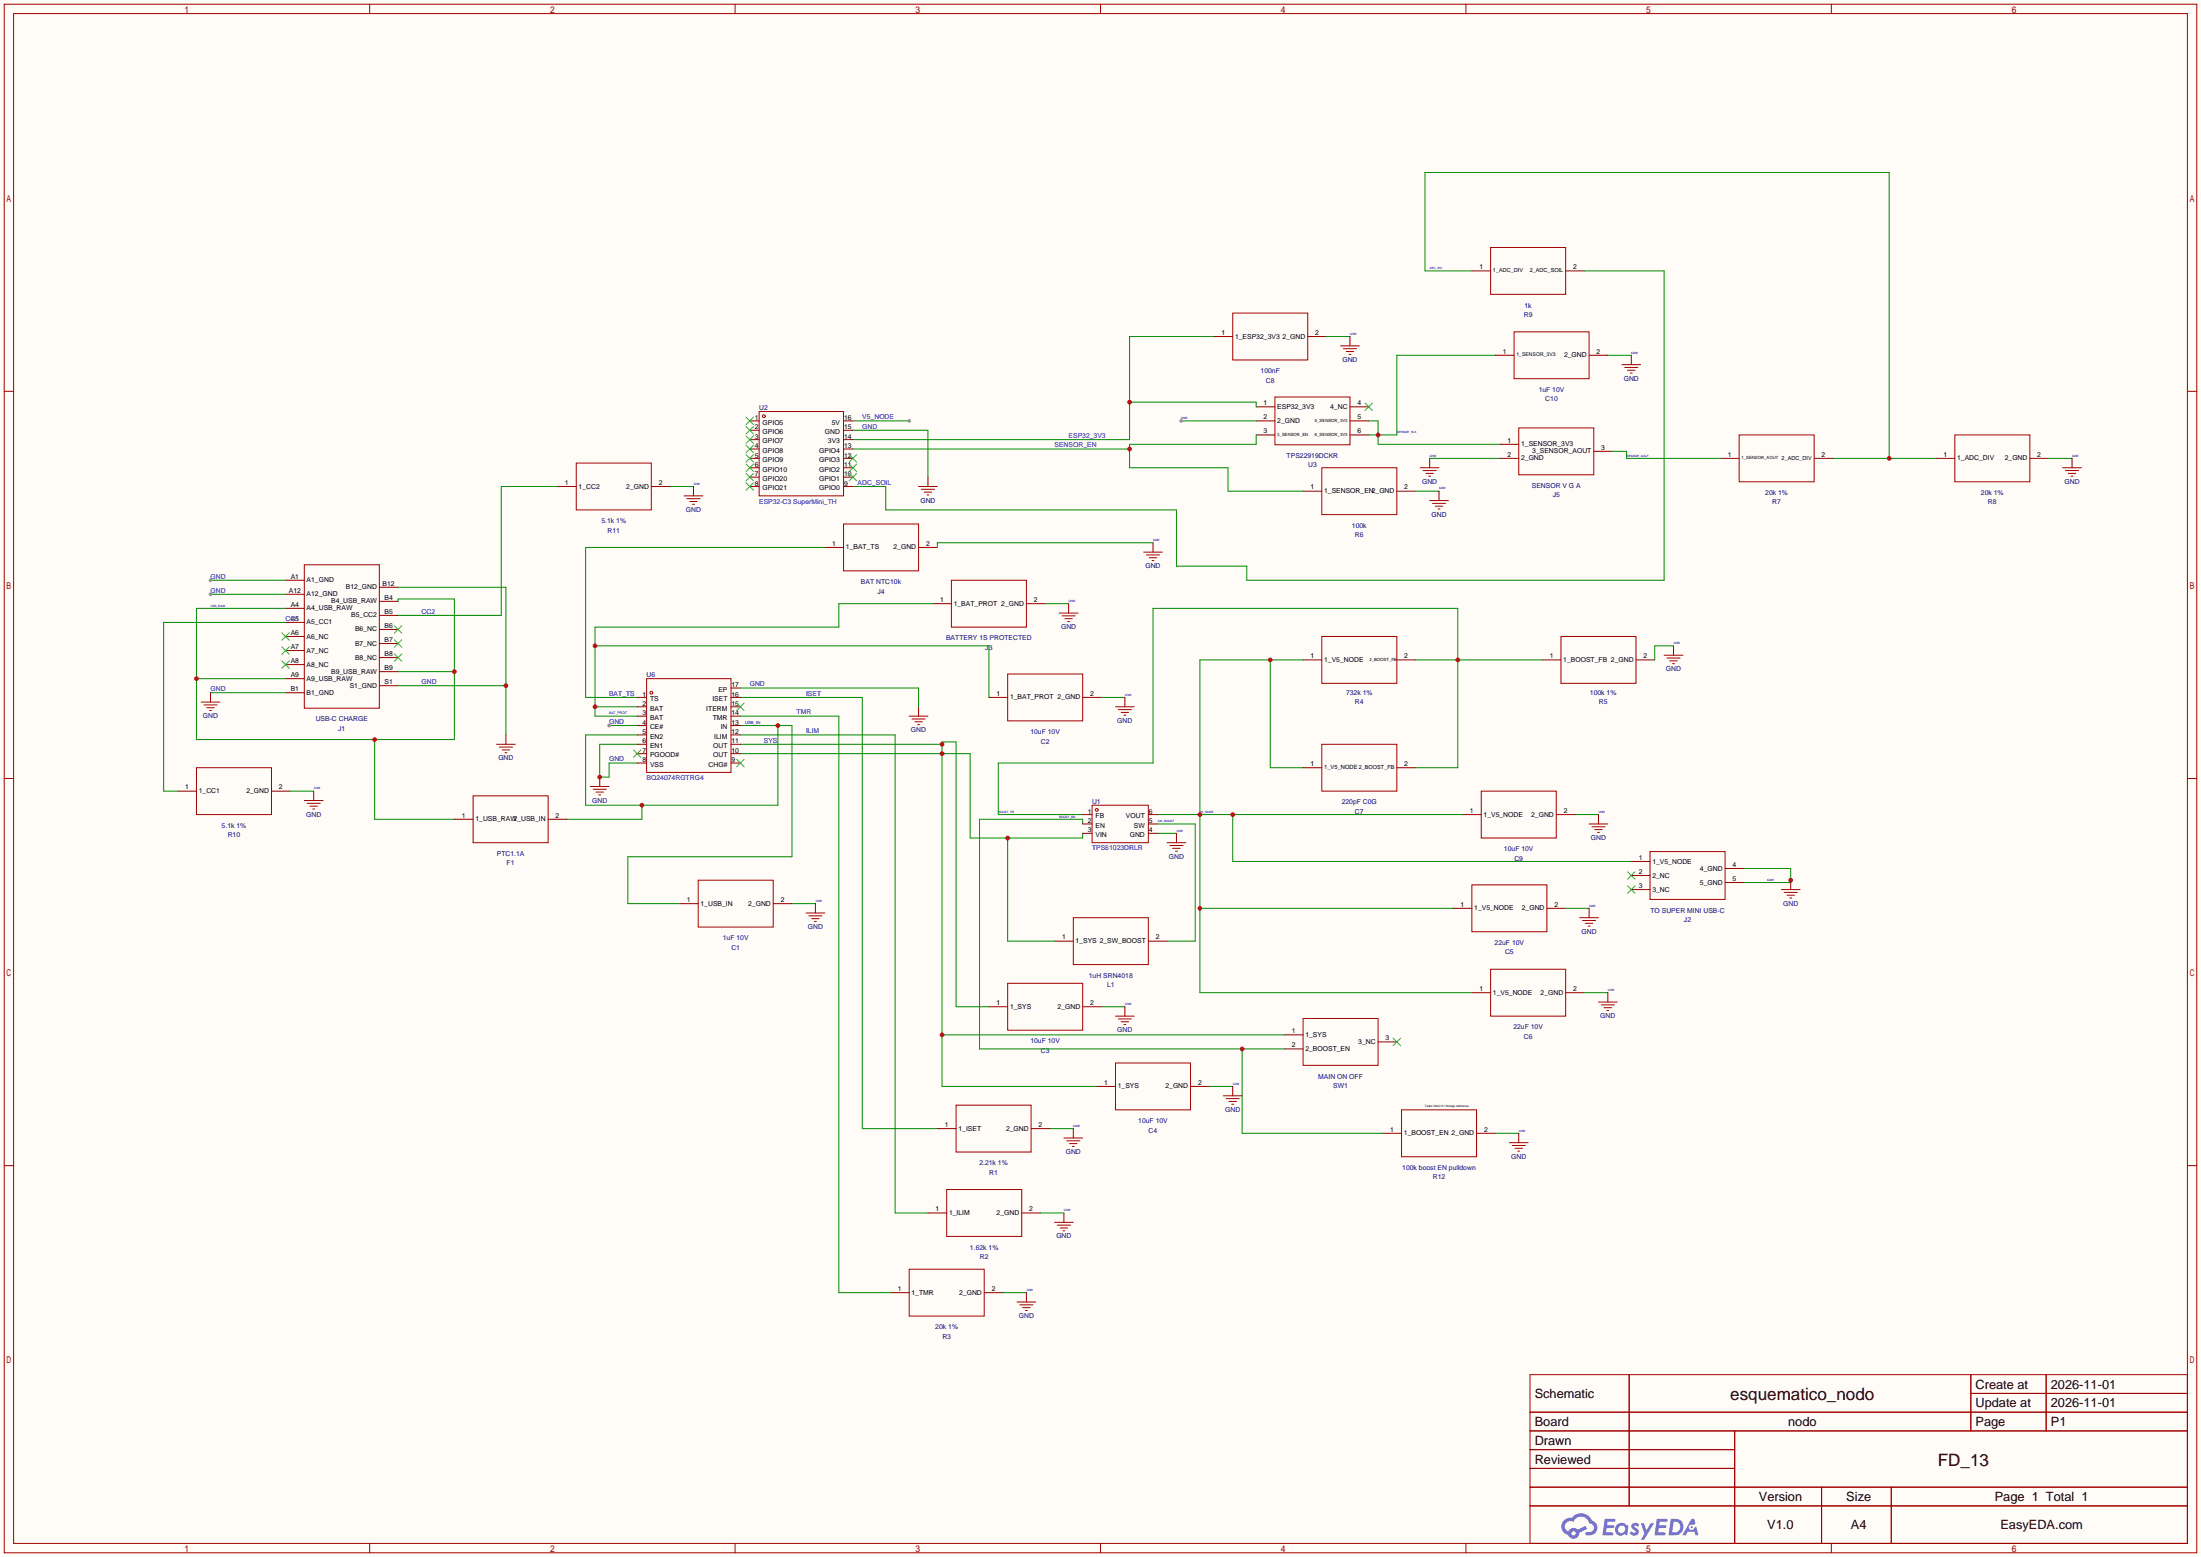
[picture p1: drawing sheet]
<svg xmlns="http://www.w3.org/2000/svg" width="596mm" height="422mm" viewBox="0 0 596 422" stroke-linecap="round" stroke-linejoin="round" font-family="sans-serif">
<path d="M0 0h596.1v421.9h-596.1z" fill="#fffcf7"/>
<g fill="none" stroke="#a10000" stroke-width=".27">
<path d="M1.1 1.1h593.9v419.7h-593.9zM3.7 3.7h588.8v414.5h-588.8zM100.1 1.1v2.6M199.1 1.1v2.6M298.1 1.1v2.6M397 1.1v2.6M496 1.1v2.6M1.1 106h2.6M592.5 106h2.5M1.1 210.9h2.6M592.5 210.9h2.5M1.1 315.8h2.6"/>
<path d="M592.5 315.8h2.5M414.4 372.5h178.1v45.7h-178.1zM441.3 372.5v35.6M533.8 372.5v15.2M533.8 377.6h58.7M554.2 372.5v15.2M414.4 382.7h178.1M414.4 387.7h178.1M414.4 392.8h55.4M414.4 397.9h55.4M469.8 387.7v30.5M100.1 418.2v2.6"/>
<path d="M199.1 418.2v2.6M298.1 418.2v2.6M397 418.2v2.6M414.4 403h178.1M414.4 408.1h178.1M493.4 403v15.2M496 418.2v2.6M512.2 403v15.2"/>
</g>
<g fill="#5487ff">
<path d="M442.1 412.9a1.3 1.3 0 0 1 1.9 .3l-.4 .6a.47 .47 0 0 0-.4-.5 .47 .47 0 0 0-.5 .3l.1 .2a1.28 1.28 0 0 1 .8 2 1.53 1.53 0 0 1-2.2-.3l.5-.6 .8 .5a.31 .31 0 0 0 .4-.3 .31 .31 0 0 0-.3-.4 1.12 1.12 0 0 1-.7-1.8z"/>
<path d="M444.4 412.7h.9l.6 2 1.2-2h.9l-2.7 4.5h-.9l1-1.6z"/>
<path d="M434.6 411.5h2.6a.4 .4 0 0 1 .4 .4 .4 .4 0 0 1-.4 .4h-1.8l-.1 1h1.6l.4 .4-.5 .4h-1.6l-.2 1.1 1.8 .1 .2 .5-.4 .2h-2.6z"/>
<path d="M448.7 411.5h2.6a.4 .4 0 0 1 .4 .4 .4 .4 0 0 1-.4 .4h-1.8l-.1 1h1.6l.4 .4-.4 .4h-1.7l-.2 1.1 1.8 .1 .2 .5-.4 .2h-2.6z"/>
<path d="M458.1 411.6h.8l.3 1.3-.6 .3a.75 .75 0 0 0-1.1 .3 .75 .75 0 0 0 .5 1.1 .75 .75 0 0 0 .9-.7l.5-.3 .6 2.4h-.8l-.3-.9h-1.8l-.5 .9h-1z"/>
<path d="M452.5 411.5l-.6 4.5h1.5a2.27 2.27 0 0 0 2.6-2.3 2.27 2.27 0 0 0-2.7-2.2zM453.3 412.3a1.5 1.5 0 0 1 1.8 1.6 1.5 1.5 0 0 1-1.9 1.3h-.3z"/>
<path d="M438 413.2a1.6 1.6 0 0 0-.4 2.3 1.6 1.6 0 0 0 2.4 .2l.7 .3 .3-2.5-.1-.2-.5-.1a1.58 1.58 0 0 0-2.4 0zM438.6 413.7a.99 .99 0 0 1 1.6 .6 .99 .99 0 0 1-1.3 1.1 .98 .98 0 0 1-.3-1.7z"/>
<path d="M423.6 411.9a2.37 2.37 0 0 0 1.1 4.1 1.54 1.54 0 0 0 1.8 .9 1.54 1.54 0 0 0 1.2-1.5l2.2-1.1-.5-.8-2 1a1.57 1.57 0 0 0-2.7 .5 1.5 1.5 0 0 1-.7-2.1 1.5 1.5 0 0 1 2.2-.5 2.27 2.27 0 0 1 2.3-1.4 2.27 2.27 0 0 1 2 1.8 1.23 1.23 0 0 1 1.2 1.6 1.23 1.23 0 0 1-1.8 .7 .47 .47 0 0 0-.5 .4 .47 .47 0 0 0 .4 .5 2.14 2.14 0 0 0 2.7-1.3 2.14 2.14 0 0 0-1.3-2.7 3.2 3.2 0 0 0-5.5-.7l-1.1 .1zM425.6 415.5a.6 .6 0 0 1 1.2 0 .6 .6 0 0 1-1.2 0z"/>
<circle cx="458.2" cy="413.8" r=".28"/>
</g>
<g fill="none" stroke="#870000" stroke-width=".27">
<path d="M398.7 73.4h5M424.1 73.4h5M328.8 91.2h5.1M354.2 91.2h5.1M405 96.3h5.1M430.4 96.3h5.1M340.2 110.2h5.1M340.2 114h5.1M340.2 117.9h5.1M365.6 110.2h5.1M365.6 114h5.1M365.6 117.9h5.1"/>
<path d="M151 131.8h5.1M176.4 131.8h5.1M352.9 133.1h5.1M378.3 133.1h5.1M406.3 120.4h5.1M406.3 124.2h5.1M431.7 122.3h5.1M466 124.2h5M491.4 124.2h5M524.4 124.2h5.1M549.8 124.2h5.1M77.3 157.2h5.1"/>
<path d="M102.7 159.1h5.1M223.4 148.3h5.1M248.8 148.3h5.1M77.3 161h5.1M77.3 164.8h5.1M77.3 168.7h5.1M77.3 172.5h5.1M77.3 176.3h5.1M102.7 162.9h5.1M102.7 166.8h5.1M102.7 170.6h5.1M102.7 174.4h5.1"/>
<path d="M102.7 178.2h5.1M252.6 163.6h5.1M278 163.6h5.1M352.9 178.8h5.1M378.3 178.8h5.1M417.7 178.8h5.1M443.1 178.8h5.1M77.3 180.1h5.1M77.3 183.9h5.1M77.3 187.7h5.1M102.7 182h5.1M102.7 185.8h5.1"/>
<path d="M267.8 189h5.1M293.2 189h5.1M48.1 214.4h5.1M73.5 214.4h5.1M352.9 208h5.1M378.3 208h5.1M123.1 222h5M148.5 222h5M396.1 220.7h5.1M421.5 220.7h5.1M441.8 233.4h5.1M441.8 237.2h5.1"/>
<path d="M467.2 235.3h5.1M467.2 239.1h5.1M184 244.9h5.1M209.4 244.9h5.1M285.6 255h5.1M311 255h5.1M393.6 246.1h5.1M419 246.1h5.1M441.8 241h5.1M267.8 272.8h5.1M293.2 272.8h5.1M398.7 269h5"/>
<path d="M424.1 269h5M297.1 294.4h5M322.5 294.4h5M347.9 280.4h5M347.9 284.2h5M373.3 282.3h5M253.9 305.8h5.1M279.3 305.8h5.1M374.5 307.1h5.1M399.9 307.1h5.1M251.3 328.7h5.1M276.7 328.7h5.1"/>
<path d="M241.2 350.3h5.1M266.6 350.3h5.1"/>
</g>
<g fill="none" stroke="#3c3" stroke-width=".27">
<path d="M369.7 109.2l2 2.1M371.7 109.2l-2 2.1M76.3 171.5l2.1 2M76.3 175.3l2.1 2M76.3 179.1l2.1 2M78.4 171.5l-2.1 2M78.4 175.3l-2.1 2M78.4 179.1l-2.1 2M106.8 169.5l2 2.1M106.8 173.4l2 2M106.8 177.2l2 2M108.8 169.5l-2 2.1"/>
<path d="M108.8 173.4l-2 2M108.8 177.2l-2 2M440.8 236.2l2 2.1M442.8 236.2l-2 2.1M440.8 240l2 2.1M442.8 240l-2 2.1M377.3 281.3l2 2M379.3 281.3l-2 2"/>
</g>
<g fill="none" stroke="#a10000" stroke-width=".27">
<path d="M403.7 67.1h20.4v12.7h-20.4zM333.9 84.8h20.3v12.7h-20.3zM410.1 89.9h20.3v12.7h-20.3zM345.3 107.6h20.3v12.9h-20.3zM411.4 116h20.3v12.7h-20.3zM471 117.9h20.4v12.7h-20.4zM529.5 117.9h20.3v12.7h-20.3zM156.1 125.5h20.3v12.7h-20.3zM358 126.7h20.3v12.7h-20.3zM82.4 153h20.3v38.9h-20.3zM228.5 142h20.3v12.7h-20.3zM257.7 157.2h20.3v12.7h-20.3z"/>
<path d="M358 172.5h20.3v12.7h-20.3zM422.8 172.5h20.3v12.7h-20.3zM272.9 182.6h20.3v12.7h-20.3zM53.2 208h20.3v12.7h-20.3zM128.1 215.6h20.4v12.7h-20.4zM358 201.7h20.3v12.7h-20.3zM401.2 214.4h20.3v12.7h-20.3zM189.1 238.5h20.3v12.7h-20.3zM398.7 239.8h20.3v12.7h-20.3zM446.9 230.8h20.3v12.9h-20.3zM290.7 248.7h20.3v12.7h-20.3zM272.9 266.4h20.3v12.7h-20.3z"/>
<path d="M352.9 276h20.4v12.7h-20.4zM403.7 262.6h20.4v12.7h-20.4zM259 299.5h20.3v12.7h-20.3zM302.1 288h20.4v12.7h-20.4zM379.6 300.7h20.3v12.7h-20.3zM256.4 322.3h20.3v12.7h-20.3zM246.3 343.9h20.3v12.7h-20.3z"/>
</g>
<path d="M57 157.2h20.3" fill="none" stroke="#008700" stroke-width=".27"/>
<circle cx="57" cy="157.2" r=".51" fill="#999"/>
<path d="M57 161h20.3" fill="none" stroke="#008700" stroke-width=".27"/>
<circle cx="57" cy="161" r=".51" fill="#999"/>
<path d="M107.8 159.1h29.2v40M77.3 168.7h-33v45.7h3.8M57 187.7h20.3M107.8 185.8h29.2" fill="none" stroke="#008700" stroke-width=".27"/>
<circle cx="137" cy="185.8" r=".63" fill="#c00"/>
<path d="M151 131.8h-15.2v35h-28M344 178.8v29.2h8.9M352.9 178.8h-27.9v90.2h73.7M313.6 220.7h82.5M333.9 220.7v12.7h107.9M325 246.1h68.6" fill="none" stroke="#008700" stroke-width=".27"/>
<g fill="#c00">
<circle cx="333.9" cy="220.7" r=".63"/>
<circle cx="325" cy="220.7" r=".63"/>
<circle cx="325" cy="246.1" r=".63"/>
<circle cx="344" cy="178.8" r=".63"/>
</g>
<path d="M387.2 124.2h19.1M223.4 148.3h-64.8v40.7h14M312.3 147.1h-58.4v1.2M283.1 163.6h6.3M200.5 201.7h54.6M200.5 204.2h62.3v22.9h30.4v-1.3M272.9 227.1v27.9h12.7M267.8 272.8h-8.8v-71.8h-3.9v93.4h42M255.1 280.4h92.8" fill="none" stroke="#008700" stroke-width=".27"/>
<g fill="#c00">
<circle cx="255.1" cy="280.4" r=".63"/>
<circle cx="255.1" cy="204.2" r=".63"/>
<circle cx="255.1" cy="201.7" r=".63"/>
<circle cx="272.9" cy="227.1" r=".63"/>
</g>
<path d="M231 114h15.3M313.6 225.8h5" fill="none" stroke="#008700" stroke-width=".27"/>
<circle cx="246.3" cy="114" r=".51" fill="#999"/>
<path d="M319.9 114h20.3" fill="none" stroke="#008700" stroke-width=".27"/>
<circle cx="319.9" cy="114" r=".51" fill="#999"/>
<path d="M340.2 117.9v2.5h-34.3v6.3h26.7v6.4h20.3M231 121.7h74.9M453.3 175h-5.1v3.8M200.5 189h33.1v116.8h20.3M200.5 199.1h41.9v129.6h8.9M284.4 305.8h6.3M281.8 328.7h6.4M271.7 350.3h6.3" fill="none" stroke="#008700" stroke-width=".27"/>
<circle cx="305.9" cy="121.7" r=".63" fill="#c00"/>
<path d="M398.7 73.4h-12.7v-26.7h125.7v77.5M383.4 133.1h6.4M496.4 124.2h28M554.9 124.2h6.3" fill="none" stroke="#008700" stroke-width=".27"/>
<circle cx="511.7" cy="124.2" r=".63" fill="#c00"/>
<path d="M429.1 73.4h21.6v83.8h-113v-3.8h-19.1v-15.2h-78.7v-6.4h-8.9M181.5 131.8h6.3M436.8 122.3h3.8v1.9h25.4M78.6 214.4h6.4M293.2 223.3v-1.3h-27.9v62.2h82.6M336.4 284.2v22.9h38.1" fill="none" stroke="#008700" stroke-width=".27"/>
<circle cx="336.4" cy="284.2" r=".63" fill="#c00"/>
<path d="M200.5 196.6h14v35.6h-44.4v12.7h13.9M210.7 196.6v21.6h-52.1v-19.1h14M173.9 218.2v3.8h-20.4M405 307.1h6.4" fill="none" stroke="#008700" stroke-width=".27"/>
<g fill="#c00">
<circle cx="210.7" cy="196.6" r=".63"/>
<circle cx="173.9" cy="218.2" r=".63"/>
</g>
<path d="M161.2 175h106.6v14M252.6 163.6h-25.4v6.3h-66v24.2h11.4M161.2 191.5h11.4M214.5 244.9h6.4" fill="none" stroke="#008700" stroke-width=".27"/>
<g fill="#c00">
<circle cx="161.2" cy="191.5" r=".63"/>
<circle cx="161.2" cy="175" r=".63"/>
</g>
<path d="M383.4 178.8h34.3M298.3 189h6.4M383.4 208h11.4v-43.2h-82.5v42h-41.9v13.9h22.8M424.1 246.1h6.3M298.3 272.8h6.4M429.1 269h6.4M327.5 294.4h6.4" fill="none" stroke="#008700" stroke-width=".27"/>
<circle cx="394.8" cy="178.8" r=".63" fill="#c00"/>
<path d="M359.3 91.2h6.3M405 96.3h-26.7v21.6h-7.6M370.7 114h2.6v6.4h33M426.6 220.7h6.3" fill="none" stroke="#008700" stroke-width=".27"/>
<circle cx="373.3" cy="117.9" r=".63" fill="#c00"/>
<path d="M435.5 96.3h6.3M107.8 162.9v-.6h15.3v38.1h-69.9v-35.6h24.1M53.2 183.9h24.1M107.8 182h15.3M101.5 200.4v21.6h21.6" fill="none" stroke="#008700" stroke-width=".27"/>
<g fill="#c00">
<circle cx="123.1" cy="182" r=".63"/>
<circle cx="101.5" cy="200.4" r=".63"/>
<circle cx="53.2" cy="183.9" r=".63"/>
</g>
<g fill="none" stroke="#a10000" stroke-width=".27">
<path d="M175.1 183.9h22.9v25.4h-22.9z"/>
<circle cx="176.4" cy="187.7" r=".38"/>
</g>
<g fill="none" stroke="#870000" stroke-width=".27">
<path d="M172.6 189h2.5M172.6 191.5h2.5M172.6 194.1h2.5M172.6 196.6h2.5M172.6 199.1h2.5M198 189h2.5M198 191.5h2.5M198 194.1h2.5M198 196.6h2.5M198 199.1h2.5M198 186.4h2.5M172.6 201.7h2.5"/>
<path d="M172.6 204.2h2.5M172.6 206.8h2.5M198 201.7h2.5M198 204.2h2.5M198 206.8h2.5"/>
</g>
<path d="M199.5 190.5l2 2M201.5 190.5l-2 2M171.6 203.2l2 2M173.6 203.2l-2 2M199.5 205.7l2 2.1M201.5 205.7l-2 2.1" fill="none" stroke="#3c3" stroke-width=".27"/>
<path d="M165 196.6h7.6" fill="none" stroke="#008700" stroke-width=".27"/>
<circle cx="165" cy="196.6" r=".51" fill="#999"/>
<path d="M328.8 91.2h-22.9v27.9h-74.9M231 116.6h20.3v12.7M305.9 109h34.3v1.2M200.5 194.1h26.7v156.2h14M172.6 201.7h-10.2v8.9h2.6v-3.8h7.6M313.6 223.3h10.1v31.7h-7.6" fill="none" stroke="#008700" stroke-width=".27"/>
<g fill="none" stroke="#a10000" stroke-width=".27">
<path d="M205.6 111.5h22.9v22.9h-22.9zM295.8 218.2h15.2v10.1h-15.2z"/>
<circle cx="206.9" cy="112.8" r=".38"/>
<circle cx="297.1" cy="219.5" r=".38"/>
</g>
<g fill="none" stroke="#870000" stroke-width=".27">
<path d="M203.1 114h2.5M203.1 116.6h2.5M203.1 119.1h2.5M228.5 114h2.5M228.5 116.6h2.5M228.5 119.1h2.5M203.1 121.7h2.5M203.1 124.2h2.5M203.1 126.7h2.5M203.1 129.3h2.5M203.1 131.8h2.5M228.5 121.7h2.5"/>
<path d="M228.5 124.2h2.5M228.5 126.7h2.5M228.5 129.3h2.5M228.5 131.8h2.5M293.2 220.7h2.6M293.2 223.3h2.6M293.2 225.8h2.6M311 220.7h2.6M311 223.3h2.6M311 225.8h2.6"/>
</g>
<g fill="none" stroke="#3c3" stroke-width=".27">
<path d="M202.1 118.1l2 2M202.1 115.6l2 2M202.1 113l2 2.1M204.1 118.1l-2 2M204.1 115.6l-2 2M204.1 113l-2 2.1M202.1 130.8l2 2M202.1 128.3l2 2M202.1 125.7l2 2.1M202.1 123.2l2 2M202.1 120.7l2 2M204.1 130.8l-2 2"/>
<path d="M204.1 128.3l-2 2M204.1 125.7l-2 2.1M204.1 123.2l-2 2M204.1 120.7l-2 2M230 123.2l2 2M230 125.7l2 2.1M230 128.3l2 2M232 123.2l-2 2M232 125.7l-2 2.1M232 128.3l-2 2"/>
</g>
<circle cx="305.9" cy="109" r=".63" fill="#c00"/>
<g fill="none" stroke="#870000" stroke-width=".27">
<path d="M365.6 91.2v2.5M441.8 96.3v2.5M187.8 131.8v2.6M251.3 129.3v2.5M561.2 124.2v2.5M312.3 147.1v2.5M289.4 163.6v2.5M453.3 175v2.5M57 187.7v2.5M137 199.1v2.6M248.8 191.5v2.6M304.7 189v2.5"/>
<path d="M85 214.4v2.5M162.4 210.6v2.5M432.9 220.7v2.6M485 238.5v2.5M220.9 244.9v2.5M430.4 246.1v2.6M304.7 272.8v2.5M435.5 269v2.5M333.9 294.4v2.5M290.7 305.8v2.6M411.4 307.1v2.5M288.2 328.7v2.5"/>
<path d="M278 350.3v2.5"/>
</g>
<g fill="none" stroke="#a10000" stroke-width=".27">
<path d="M363.1 93.7h5.1M363.9 94.5h3.5M364.6 95.3h2M365.4 96h.5M439.3 98.8h5.1M440.1 99.6h3.5M440.8 100.3h2M441.6 101.1h.5M185.3 134.4h5.1M186.1 135.1h3.5M186.8 135.9h2M187.6 136.7h.5"/>
<path d="M248.8 131.8h5.1M249.6 132.6h3.5M250.3 133.4h2M251.1 134.1h.5M558.7 126.7h5.1M559.4 127.5h3.6M560.2 128.3h2M561 129h.5M309.8 149.6h5M310.5 150.4h3.6M311.3 151.1h2M312 151.9h.5"/>
<path d="M286.9 166.1h5.1M287.7 166.9h3.5M288.4 167.6h2M289.2 168.4h.5M450.7 177.5h5.1M451.5 178.3h3.5M452.2 179.1h2.1M453 179.8h.5M54.5 190.2h5.1M55.2 191h3.6M56 191.8h2M56.8 192.5h.5"/>
<path d="M246.3 194.1h5M247 194.8h3.6M247.8 195.6h2M248.5 196.3h.5M302.1 191.5h5.1M302.9 192.3h3.6M303.7 193h2M304.4 193.8h.5M82.4 216.9h5.1M83.2 217.7h3.5M83.9 218.4h2.1M84.7 219.2h.5"/>
<path d="M134.5 201.7h5.1M135.3 202.4h3.5M136 203.2h2M136.8 204h.5M430.4 223.3h5.1M431.2 224h3.5M431.9 224.8h2.1M432.7 225.6h.5M218.3 247.4h5.1M219.1 248.2h3.5M219.8 248.9h2.1M220.6 249.7h.5"/>
<path d="M427.9 248.7h5M428.6 249.4h3.6M429.4 250.2h2M430.1 251h.6M482.5 241h5.1M483.2 241.8h3.6M484 242.6h2M484.8 243.3h.5M302.1 275.3h5.1M302.9 276.1h3.6M303.7 276.9h2M304.4 277.6h.5"/>
<path d="M432.9 271.5h5.1M433.7 272.3h3.6M434.5 273.1h2M435.2 273.8h.5M331.3 296.9h5.1M332.1 297.7h3.6M332.9 298.5h2M333.6 299.2h.5M288.2 308.4h5M288.9 309.1h3.6M289.7 309.9h2M290.4 310.6h.6"/>
<path d="M408.8 309.6h5.1M409.6 310.4h3.5M410.3 311.2h2.1M411.1 311.9h.5M285.6 331.2h5.1M286.4 332h3.5M287.1 332.7h2.1M287.9 333.5h.5M275.5 352.8h5M276.2 353.6h3.6M277 354.3h2M277.7 355.1h.6"/>
</g>
<circle cx="162.4" cy="210.6" r=".63" fill="#c00"/>
<path d="M159.9 213.1h5.1M160.7 213.9h3.5M161.4 214.6h2M162.2 215.4h.5" fill="none" stroke="#a10000" stroke-width=".27"/>
<path d="M200.5 186.4h48.3v5.1M472.3 235.3h12.7v3.8h-12.7" fill="none" stroke="#008700" stroke-width=".27"/>
<circle cx="485" cy="238.5" r=".63" fill="#c00"/>
<path d="M387.2 124.2v2.5M389.8 133.1v2.5M318.6 225.8v2.5" fill="none" stroke="#870000" stroke-width=".27"/>
<path d="M384.7 126.7h5.1M385.4 127.5h3.6M386.2 128.3h2M387 129h.5M387.2 135.6h5.1M388 136.4h3.5M388.7 137.2h2.1M389.5 137.9h.5M316.1 228.3h5.1M316.9 229.1h3.5M317.6 229.9h2.1M318.4 230.6h.5" fill="none" stroke="#a10000" stroke-width=".27"/>
<g font-size="4.6">
<text x="468.7" y="379.4">esquematico_nodo</text>
<text x="524.9" y="397.2">FD_13</text>
</g>
<g font-size="3.5">
<text x="535.1" y="376.3">Create at</text>
<text x="555.5" y="376.3">2026-11-01</text>
<text x="415.7" y="378.8">Schematic</text>
<text x="535.1" y="381.4">Update at</text>
<text x="555.5" y="381.4">2026-11-01</text>
<text x="415.7" y="386.5">Board</text>
<text x="484.3" y="386.5">nodo</text>
<text x="535.1" y="386.5">Page</text>
<text x="555.5" y="386.5">P1</text>
<text x="415.7" y="391.5">Drawn</text>
<text x="415.7" y="396.6">Reviewed</text>
<text x="476.4" y="406.8">Version</text>
<text x="500.1" y="406.8">Size</text>
<text x="540.3" y="406.8">Page 1 Total 1</text>
<text x="478.7" y="414.4">V1.0</text>
<text x="501.3" y="414.4">A4</text>
<text x="541.8" y="414.4">EasyEDA.com</text>
</g>
<g font-size="1.8">
<text x="400.7" y="72.9">1</text>
<text x="426.1" y="72.9">2</text>
<text x="330.8" y="90.7">1</text>
<text x="334.5" y="91.7">1_ESP32_3V3</text>
<text x="347.4" y="91.7">2_GND</text>
<text x="356.2" y="90.7">2</text>
<text x="407" y="95.8">1</text>
<text x="432.4" y="95.8">2</text>
<text x="423.6" y="96.8">2_GND</text>
<text x="204.5" y="113.8">1</text>
<text x="228.6" y="113.8">16</text>
<text x="342.3" y="109.8">1</text>
<text x="342.3" y="113.6">2</text>
<text x="345.9" y="110.8">ESP32_3V3</text>
<text x="360.3" y="110.8">4_NC</text>
<text x="367.7" y="109.8">4</text>
<text x="367.7" y="113.6">5</text>
<text x="204.5" y="118.9">3</text>
<text x="204.5" y="116.4">2</text>
<text x="206.6" y="117.6">GPIO6</text>
<text x="206.6" y="115.1">GPIO5</text>
<text x="223.4" y="117.6">GND</text>
<text x="225.3" y="115.1">5V</text>
<text x="228.6" y="116.4">15</text>
<text x="228.6" y="118.9">14</text>
<text x="342.3" y="117.4">3</text>
<text x="345.9" y="114.6">2_GND</text>
<text x="367.7" y="117.4">6</text>
<text x="408.3" y="119.9">1</text>
<text x="204.5" y="124">5</text>
<text x="204.5" y="121.4">4</text>
<text x="206.6" y="125.2">GPIO9</text>
<text x="206.6" y="122.7">GPIO8</text>
<text x="206.6" y="120.2">GPIO7</text>
<text x="221.9" y="122.7">GPIO4</text>
<text x="221.9" y="125.2">GPIO3</text>
<text x="224.2" y="120.2">3V3</text>
<text x="228.6" y="121.4">13</text>
<text x="228.6" y="124">12</text>
<text x="408.3" y="123.7">2</text>
<text x="412" y="120.9">1_SENSOR_3V3</text>
<text x="412" y="124.8">2_GND</text>
<text x="415" y="122.9">3_SENSOR_AOUT</text>
<text x="433.7" y="121.8">3</text>
<text x="468" y="123.7">1</text>
<text x="493.4" y="123.7">2</text>
<text x="526.4" y="123.7">1</text>
<text x="530.1" y="124.8">1_ADC_DIV</text>
<text x="543" y="124.8">2_GND</text>
<text x="551.8" y="123.7">2</text>
<text x="153" y="131.4">1</text>
<text x="178.4" y="131.4">2</text>
<text x="204.5" y="131.6">8</text>
<text x="204.5" y="129.1">7</text>
<text x="204.5" y="126.5">6</text>
<text x="206.6" y="130.3">GPIO20</text>
<text x="206.6" y="127.8">GPIO10</text>
<text x="221.9" y="127.8">GPIO2</text>
<text x="221.9" y="130.3">GPIO1</text>
<text x="228.6" y="126.5">11</text>
<text x="228.6" y="129.1">10</text>
<text x="228.6" y="131.6">9</text>
<text x="156.7" y="132.4">1_CC2</text>
<text x="169.6" y="132.4">2_GND</text>
<text x="206.6" y="132.9">GPIO21</text>
<text x="221.9" y="132.9">GPIO0</text>
<text x="355" y="132.6">1</text>
<text x="358.6" y="133.6">1_SENSOR_EN2_GND</text>
<text x="380.4" y="132.6">2</text>
<text x="225.4" y="147.9">1</text>
<text x="229.1" y="148.9">1_BAT_TS</text>
<text x="242" y="148.9">2_GND</text>
<text x="250.8" y="147.9">2</text>
<text x="78.2" y="160.6">A12</text>
<text x="78.8" y="156.8">A1</text>
<text x="83.1" y="157.8">A1_GND</text>
<text x="83.1" y="161.6">A12_GND</text>
<text x="93.7" y="159.7">B12_GND</text>
<text x="103.6" y="158.7">B12</text>
<text x="78.8" y="164.4">A4</text>
<text x="83.1" y="165.4">A4_USB_RAW</text>
<text x="89.7" y="163.5">B4_USB_RAW</text>
<text x="95.1" y="167.3">B5_CC2</text>
<text x="104.2" y="162.5">B4</text>
<text x="104.2" y="166.3">B5</text>
<text x="254.6" y="163.1">1</text>
<text x="258.3" y="164.1">1_BAT_PROT 2_GND</text>
<text x="280" y="163.1">2</text>
<text x="78.8" y="168.2">A5</text>
<text x="78.8" y="172">A6</text>
<text x="83.1" y="169.2">A5_CC1</text>
<text x="83.1" y="173">A6_NC</text>
<text x="96.2" y="171.1">B6_NC</text>
<text x="104.2" y="170.1">B6</text>
<text x="104.2" y="173.9">B7</text>
<text x="78.8" y="175.8">A7</text>
<text x="78.8" y="179.6">A8</text>
<text x="83.1" y="176.8">A7_NC</text>
<text x="96.2" y="174.9">B7_NC</text>
<text x="96.2" y="178.7">B8_NC</text>
<text x="104.2" y="177.7">B8</text>
<text x="355" y="178.4">1</text>
<text x="358.6" y="179.4">1_V5_NODE</text>
<text x="380.4" y="178.4">2</text>
<text x="419.7" y="178.4">1</text>
<text x="423.4" y="179.4">1_BOOST_FB 2_GND</text>
<text x="445.1" y="178.4">2</text>
<text x="78.8" y="183.4">A9</text>
<text x="83.1" y="180.6">A8_NC</text>
<text x="83.1" y="184.4">A9_USB_RAW</text>
<text x="89.7" y="182.5">B9_USB_RAW</text>
<text x="104.2" y="181.5">B9</text>
<text x="104.2" y="185.3">S1</text>
<text x="78.8" y="187.2">B1</text>
<text x="83.1" y="188.3">B1_GND</text>
<text x="94.7" y="186.4">S1_GND</text>
<text x="174" y="188.7">1</text>
<text x="174" y="191.3">2</text>
<text x="176.1" y="190">TS</text>
<text x="192.9" y="190">ISET</text>
<text x="194.6" y="187.5">EP</text>
<text x="198.1" y="191.3">15</text>
<text x="198.1" y="188.7">16</text>
<text x="198.1" y="186.2">17</text>
<text x="269.9" y="188.5">1</text>
<text x="273.6" y="189.5">1_BAT_PROT 2_GND</text>
<text x="295.3" y="188.5">2</text>
<text x="174" y="193.8">3</text>
<text x="174" y="196.4">4</text>
<text x="176.1" y="192.6">BAT</text>
<text x="176.1" y="195.1">BAT</text>
<text x="176.1" y="197.6">CE#</text>
<text x="191.3" y="192.6">ITERM</text>
<text x="193.1" y="195.1">TMR</text>
<text x="195.2" y="197.6">IN</text>
<text x="198.1" y="196.4">13</text>
<text x="198.1" y="193.8">14</text>
<text x="174" y="198.9">5</text>
<text x="174" y="201.4">6</text>
<text x="174" y="204">7</text>
<text x="176.1" y="200.2">EN2</text>
<text x="176.1" y="202.7">EN1</text>
<text x="193.2" y="202.7">OUT</text>
<text x="193.5" y="200.2">ILIM</text>
<text x="198.1" y="204">10</text>
<text x="198.1" y="201.4">11</text>
<text x="198.1" y="198.9">12</text>
<text x="174" y="206.5">8</text>
<text x="176.1" y="205.3">PGOOD#</text>
<text x="176.1" y="207.8">VSS</text>
<text x="191.9" y="207.8">CHG#</text>
<text x="193.2" y="205.3">OUT</text>
<text x="198.1" y="206.5">9</text>
<text x="355" y="207.6">1</text>
<text x="380.4" y="207.6">2</text>
<text x="50.2" y="213.9">1</text>
<text x="53.8" y="214.9">1_CC1</text>
<text x="66.7" y="214.9">2_GND</text>
<text x="75.6" y="213.9">2</text>
<text x="125.1" y="221.5">1</text>
<text x="150.5" y="221.5">2</text>
<text x="294.6" y="220.5">1</text>
<text x="296.7" y="221.8">FB</text>
<text x="305" y="221.8">VOUT</text>
<text x="311.1" y="220.5">6</text>
<text x="398.1" y="220.3">1</text>
<text x="401.8" y="221.3">1_V5_NODE</text>
<text x="414.7" y="221.3">2_GND</text>
<text x="423.5" y="220.3">2</text>
<text x="128.8" y="222.5">1_USB_RAW</text>
<text x="139.1" y="222.5">2_USB_IN</text>
<text x="294.6" y="223">2</text>
<text x="294.6" y="225.6">3</text>
<text x="296.7" y="224.3">EN</text>
<text x="296.7" y="226.8">VIN</text>
<text x="306" y="226.8">GND</text>
<text x="307.1" y="224.3">SW</text>
<text x="311.1" y="225.6">4</text>
<text x="311.1" y="223">5</text>
<text x="443.9" y="233">1</text>
<text x="447.5" y="234">1_V5_NODE</text>
<text x="443.9" y="236.8">2</text>
<text x="447.5" y="237.8">2_NC</text>
<text x="460.4" y="235.9">4_GND</text>
<text x="460.4" y="239.7">5_GND</text>
<text x="469.3" y="234.9">4</text>
<text x="469.3" y="238.7">5</text>
<text x="186" y="244.4">1</text>
<text x="189.7" y="245.4">1_USB_IN</text>
<text x="202.6" y="245.4">2_GND</text>
<text x="211.4" y="244.4">2</text>
<text x="395.6" y="245.7">1</text>
<text x="421" y="245.7">2</text>
<text x="443.9" y="240.6">3</text>
<text x="447.5" y="241.6">3_NC</text>
<text x="399.3" y="246.7">1_V5_NODE</text>
<text x="412.2" y="246.7">2_GND</text>
<text x="287.6" y="254.6">1</text>
<text x="291.3" y="255.6">1_SYS 2_SW_BOOST</text>
<text x="313" y="254.6">2</text>
<text x="400.7" y="268.5">1</text>
<text x="404.4" y="269.5">1_V5_NODE</text>
<text x="417.3" y="269.5">2_GND</text>
<text x="426.1" y="268.5">2</text>
<text x="269.9" y="272.3">1</text>
<text x="273.6" y="273.3">1_SYS</text>
<text x="286.4" y="273.3">2_GND</text>
<text x="295.3" y="272.3">2</text>
<text x="349.9" y="280">1</text>
<text x="353.6" y="281">1_SYS</text>
<text x="375.3" y="281.9">3</text>
<text x="349.9" y="283.8">2</text>
<text x="353.6" y="284.8">2_BOOST_EN</text>
<text x="367.9" y="282.9">3_NC</text>
<text x="299.1" y="293.9">1</text>
<text x="324.5" y="293.9">2</text>
<text x="302.8" y="294.9">1_SYS</text>
<text x="315.7" y="294.9">2_GND</text>
<text x="255.9" y="305.4">1</text>
<text x="281.3" y="305.4">2</text>
<text x="259.6" y="306.4">1_ISET</text>
<text x="272.5" y="306.4">2_GND</text>
<text x="376.5" y="306.6">1</text>
<text x="380.2" y="307.6">1_BOOST_EN 2_GND</text>
<text x="401.9" y="306.6">2</text>
<text x="253.4" y="328.2">1</text>
<text x="257" y="329.2">1_ILIM</text>
<text x="269.9" y="329.2">2_GND</text>
<text x="278.8" y="328.2">2</text>
<text x="243.2" y="349.8">1</text>
<text x="246.9" y="350.8">1_TMR</text>
<text x="259.8" y="350.8">2_GND</text>
<text x="268.6" y="349.8">2</text>
</g>
<g font-size="1.8" fill="#000080">
<text x="412.9" y="83.4">1k</text>
<text x="412.7" y="85.9">R9</text>
<text x="341.4" y="101.1">100nF</text>
<text x="363.6" y="98.1">GND</text>
<text x="342.9" y="103.7">C8</text>
<text x="416.8" y="106.2">1uF 10V</text>
<text x="439.8" y="103.2">GND</text>
<text x="205.6" y="111">U2</text>
<text x="418.5" y="108.8">C10</text>
<text x="348.5" y="124.1">TPS22919DCKR</text>
<text x="354.3" y="126.7">U3</text>
<text x="385.2" y="131.1">GND</text>
<text x="559.2" y="131.1">GND</text>
<text x="249.3" y="136.2">GND</text>
<text x="414.9" y="132.3">SENSOR V G A</text>
<text x="420.5" y="134.8">J5</text>
<text x="478.1" y="134.2">20k 1%</text>
<text x="480" y="136.7">R7</text>
<text x="536.5" y="134.2">20k 1%</text>
<text x="538.4" y="136.7">R8</text>
<text x="162.9" y="141.8">5.1k 1%</text>
<text x="185.8" y="138.7">GND</text>
<text x="366.2" y="143">100k</text>
<text x="387.7" y="140">GND</text>
<text x="164.5" y="144.3">R11</text>
<text x="367" y="145.6">R6</text>
<text x="310.2" y="154">GND</text>
<text x="233.2" y="158.3">BAT NTC10k</text>
<text x="237.7" y="160.8">J4</text>
<text x="256.2" y="173.5">BATTERY 1S PROTECTED</text>
<text x="287.4" y="170.5">GND</text>
<text x="266.9" y="176.1">J3</text>
<text x="175.1" y="183.4">U6</text>
<text x="451.2" y="181.9">GND</text>
<text x="364.6" y="188.3">732k 1%</text>
<text x="367" y="190.8">R4</text>
<text x="430.6" y="188.3">100k 1%</text>
<text x="433" y="190.8">R5</text>
<text x="55" y="194.6">GND</text>
<text x="85.5" y="195.5">USB-C CHARGE</text>
<text x="302.6" y="195.9">GND</text>
<text x="91.6" y="198">J1</text>
<text x="246.7" y="198.4">GND</text>
<text x="279.1" y="198.9">10uF 10V</text>
<text x="281.9" y="201.5">C2</text>
<text x="135" y="206">GND</text>
<text x="82.9" y="221.3">GND</text>
<text x="160.4" y="217.5">GND</text>
<text x="295.8" y="217.7">U1</text>
<text x="363.4" y="218">220pF C0G</text>
<text x="367" y="220.5">C7</text>
<text x="60" y="224.3">5.1k 1%</text>
<text x="61.7" y="226.9">R10</text>
<text x="430.9" y="227.6">GND</text>
<text x="134.6" y="231.9">PTC1.1A</text>
<text x="316.6" y="232.7">GND</text>
<text x="407.3" y="230.7">10uF 10V</text>
<text x="410.2" y="233.2">C9</text>
<text x="137.2" y="234.5">F1</text>
<text x="483" y="245.4">GND</text>
<text x="218.8" y="251.8">GND</text>
<text x="447" y="247.3">TO SUPER MINI USB-C</text>
<text x="456.1" y="249.9">J2</text>
<text x="195.8" y="254.8">1uF 10V</text>
<text x="198.1" y="257.3">C1</text>
<text x="404.8" y="256.1">22uF 10V</text>
<text x="428.3" y="253">GND</text>
<text x="407.6" y="258.6">C5</text>
<text x="294.9" y="265">1uH SRN4018</text>
<text x="299.8" y="267.5">L1</text>
<text x="433.4" y="275.9">GND</text>
<text x="302.6" y="279.7">GND</text>
<text x="409.9" y="278.9">22uF 10V</text>
<text x="412.7" y="281.5">C6</text>
<text x="279.1" y="282.7">10uF 10V</text>
<text x="281.9" y="285.3">C3</text>
<text x="357" y="292.3">MAIN ON OFF</text>
<text x="361.1" y="294.8">SW1</text>
<text x="308.3" y="304.3">10uF 10V</text>
<text x="331.8" y="301.3">GND</text>
<text x="311.1" y="306.9">C4</text>
<text x="265.3" y="315.8">2.21k 1%</text>
<text x="288.6" y="312.7">GND</text>
<text x="379.8" y="317">100k boost EN pulldown</text>
<text x="409.3" y="314">GND</text>
<text x="267.9" y="318.3">R1</text>
<text x="388.1" y="319.6">R12</text>
<text x="286.1" y="335.6">GND</text>
<text x="262.7" y="338.6">1.62k 1%</text>
<text x="265.4" y="341.2">R2</text>
<text x="275.9" y="357.2">GND</text>
<text x="253.3" y="360.2">20k 1%</text>
<text x="255.2" y="362.8">R3</text>
</g>
<g font-size="1.8" fill="#00f">
<text x="233.6" y="113.6">V5_NODE</text>
<text x="233.6" y="116.1">GND</text>
<text x="289.4" y="118.7">ESP32_3V3</text>
<text x="285.6" y="121.2">SENSOR_EN</text>
<text x="232.3" y="131.4">ADC_SOIL</text>
<text x="205.6" y="136.4">ESP32-C3 SuperMini_TH</text>
<text x="57" y="156.8">GND</text>
<text x="57" y="160.6">GND</text>
<text x="114.2" y="166.3">CC2</text>
<text x="77.3" y="168.2">CC1</text>
<text x="114.2" y="185.3">GND</text>
<text x="203.1" y="186">GND</text>
<text x="57" y="187.2">GND</text>
<text x="165" y="188.5">BAT_TS</text>
<text x="218.3" y="188.5">ISET</text>
<text x="165" y="196.1">GND</text>
<text x="215.8" y="193.6">TMR</text>
<text x="206.9" y="201.2">SYS</text>
<text x="218.3" y="198.7">ILIM</text>
<text x="165" y="206.3">GND</text>
<text x="175.1" y="211.4">BQ24074RGTRG4</text>
<text x="295.8" y="230.4">TPS61023DRLR</text>
</g>
<text font-size="1.6" x="358.6" y="208.4">1_V5_NODE 2_BOOST_FB</text>
<g font-size="1.5">
<text x="404.4" y="73.8">1_ADC_DIV</text>
<text x="414.3" y="73.8">2_ADC_SOIL</text>
<text x="482.6" y="124.6">2_ADC_DIV</text>
</g>
<text font-size="1.4" x="410.7" y="96.6">1_SENSOR_3V3</text>
<g font-size="1.2">
<text x="345.9" y="118">3_SENSOR_EN</text>
<text x="356.1" y="114.2">5_SENSOR_3V3</text>
<text x="356.1" y="118">6_SENSOR_3V3</text>
<text x="471.7" y="124.4">1_SENSOR_AOUT</text>
<text x="370.9" y="179">2_BOOST_FB</text>
</g>
<text font-size="1.2" fill="#00f" x="201.8" y="196.1">USB_IN</text>
<text font-size=".9" fill="#00f" x="165" y="193.6">BAT_PROT</text>
<g font-size=".8" fill="#00f">
<text x="387.2" y="72.9">ADC_DIV</text>
<text x="365.6" y="90.7">GND</text>
<text x="441.8" y="95.8">GND</text>
<text x="319.9" y="113.6">GND</text>
<text x="378.3" y="117.4">SENSOR_3V3</text>
<text x="387.2" y="123.7">GND</text>
<text x="440.6" y="123.7">SENSOR_AOUT</text>
<text x="561.2" y="123.7">GND</text>
<text x="187.8" y="131.4">GND</text>
<text x="389.8" y="132.6">GND</text>
<text x="312.3" y="146.6">GND</text>
<text x="57" y="164.4">USB_RAW</text>
<text x="289.4" y="163.1">GND</text>
<text x="453.3" y="174.5">GND</text>
<text x="304.7" y="188.5">GND</text>
<text x="85" y="213.9">GND</text>
<text x="270.4" y="220.3">BOOST_FB</text>
<text x="286.9" y="221.5">BOOST_EN</text>
<text x="325" y="220.3">V5_NODE</text>
<text x="432.9" y="220.3">GND</text>
<text x="313.6" y="222.8">SW_BOOST</text>
<text x="318.6" y="225.3">GND</text>
<text x="478.7" y="238.7">GND</text>
<text x="220.9" y="244.4">GND</text>
<text x="430.4" y="245.7">GND</text>
<text x="435.5" y="268.5">GND</text>
<text x="304.7" y="272.3">GND</text>
<text x="333.9" y="293.9">GND</text>
<text x="290.7" y="305.4">GND</text>
<text x="411.4" y="306.6">GND</text>
<text x="288.2" y="328.2">GND</text>
<text x="278" y="349.8">GND</text>
</g>
<text font-size=".8" x="386" y="300">Tesla C93J15 / Nologo reference</text>
</svg>
